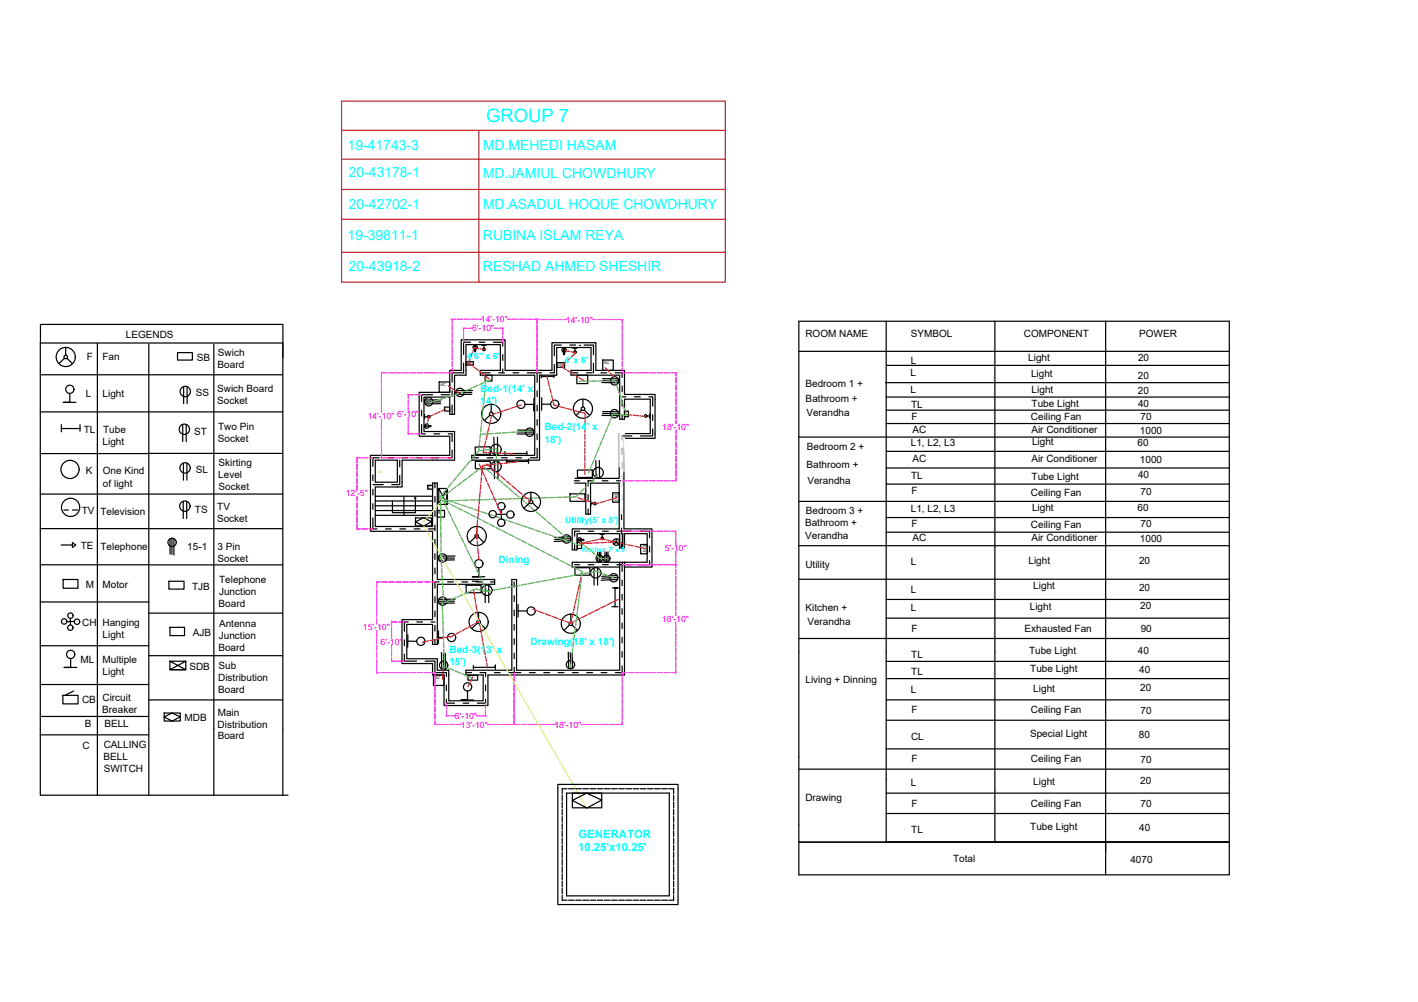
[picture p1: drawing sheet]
<svg xmlns="http://www.w3.org/2000/svg" width="297mm" height="210mm" viewBox="0 0 297 210" stroke-linecap="round" stroke-linejoin="round" font-family="sans-serif">
<!-- layer: dot -->
<g fill="none" stroke="#000" stroke-width=".25">
<path d="M97.1 76v2.1h-2.4v1.9M98.6 71.7h-1.5v2.5M100.4 71.7h1.2M100.6 78.1h2.1M103.4 71.7h1.9v.8M104.5 78.1h1.2M105.3 74.3v1.2M105.3 77.3v.8M107.5 78.1h1.2M110.5 78.1h2.9M112.5 78.1v2M116.1 76.3v1.8h-.9"/>
<path d="M117.6 72.3h-1.5v2.2M119.4 72.3h1.2M119.6 78.1h1.5M122.4 72.3h1.9v2M122.9 78.1h1.2M124.3 76.1v2M125.9 78.1h1.2M128.9 78.1h1.4v1M78.1 99.5v1.2M79.5 95.9h-1.4v1.8M81.3 95.9h1.2M83.7 99.6v1.9h-1.6"/>
<path d="M83.7 96.4v1.4M84.3 95.9h1.2M87.3 95.9h1.2M88.3 88.9v2h.8M88.3 85.9v1.2M90.3 95.9h1.7M90.6 82.7h-2.3v1.4M90.9 90.9h1.2M92.4 82.7h1.8M93.9 90.9h.8v1.6M94.7 81.8v1.2M94.7 84.8v2"/>
<path d="M94.7 94.3v1.6h-.9M98.8 95.9h1.5M102.1 95.9h1.2M105.1 95.9h1.2M108.1 95.9h1.2M112.5 81.9v1.2M112.5 84.9v1.2M112.5 87.9v1.2M112.5 90.9v1.2M112.5 93.9v2h-1.4M130.3 80.9v1.2M130.3 83.9v1.2"/>
<path d="M130.3 86.9v.9M130.3 91.3h2.1M130.3 83.1h.8M132.9 83.1h1.2M135.9 83.1h.8v2M136.7 89.9v1.4h-2.5M136.7 86.9v1.2M78.1 108.5v2.3h.9M78.1 101.5h2.2M78.1 102.5v1.2M78.1 105.5v1.2M80.8 110.8h1.2"/>
<path d="M83.8 110.8h1.2M84.2 101v1h-1M86.8 110.8h1.2M89.8 110.8h1.3M91.1 101.2v1M91.1 104v1.2M91.1 107v1.2M91.1 110v1.2M91.1 113v1.2M91.1 116v1.2M91.1 119v1.2M119.9 117.8h1"/>
<path d="M120.3 100.7h1M120.4 118.3h1M120.4 114.1v1.1M121.4 111.3h-1v1M123.2 103.6v1.2M123.2 106.6v1.1M123.2 118.3h1.2M123.2 111.3h1.2M124.4 100.7h-1.2v1.1M126.1 100.7h1.2M126.2 118.3h1.2M126.2 111.3h1.2"/>
<path d="M129.2 100.7h1M129.2 118.3h2.8M129.2 111.3h3.1M130.2 107.7v1.1M130.2 110.6v1.2M130.2 113.6v1.2M130.3 118.3v1.4M130.4 111.8v3M130.4 117.8v.5M134.1 111.3h2v1.3M136.1 117.4v.9h-2.3M136.1 114.4v1.2"/>
<path d="M84.7 137v1.5h2.6M84.7 134.1v1.1M85.5 130.3h-.8v2M87.3 130.3h1.2M89.1 138.5h2v2.4h2.4v.8M90.3 130.3h.8M91.1 121.9h.9M91.1 122v1.2M91.1 125v1.2M91.1 128v1.2M91.1 131v1.2M91.1 134v1"/>
<path d="M93.8 121.9h1.2M96.8 121.9h1.2M99.8 121.9h1.2M102.8 121.9h.8M107.2 121.4v1M107.7 121.9v1.1M107.7 124.8v1.2M107.7 127.8v1.2M107.7 130.8v1.2M107.7 133.8v1.2M107.7 136.8v1.2M107.7 139.8v1.1"/>
<path d="M130.3 139.5v1.4h-1.4M130.3 121.5v1.2M130.3 124.5v1.2M130.3 127.5v1.2M130.3 130.5v1.2M130.3 133.5v1.2M130.3 136.5v1.2M93.5 146.5v.8h1.7M93.5 143.5v1.2M97 147.3h1.2M97.6 140.9h1.2M100.6 140.9h1.2"/>
<path d="M101.7 146.5v.8h-1.7M101.7 140.9v.8M101.7 143.5v1.2M103.6 140.9h1.2M106.6 140.9h2.5M110.9 140.9h1.2M113.9 140.9h1.2M116.9 140.9h1.2M119.9 140.9h1.2M122.9 140.9h1.2M125.9 140.9h1.2"/>
</g>
<!-- layer: 0 -->
<g fill="none" stroke="#000" stroke-width=".25">
<path d="M8.4 78.5h50.8M8.5 72v-4h50.8v6.9M13.5 75l-1.2 1.2M13.8 72.8v1.6M14 75l1.2 1.2M20.4 72v94.6M31.2 72.1v94.5M37.2 73.9h3.1v1.5h-3.1zM44.8 72.1v94.5M97.6 75.7h1.6v.8h-1.6zM99.4 72.3v1.4M99.6 72.3v1.4"/>
<path d="M100.9 72.3h.9M101.4 72.3v.6M101.6 78.6h1.5v1.2h-1.5zM113.4 78.6v.6M116.1 78.6v.5M116.1 78.8l-2.7 .1M116.6 76h1.7v.9h-1.7zM118.1 72.9l-.1 1.4M118.3 72.9v1.4M120 72.9h.9M120.4 72.9v.6M120.8 78.6h2.3v1.8h-2.3z"/>
<path d="M121.4 72.4h.1M126.2 79.3l3.3 .1M126.2 79.7l3.4 .1M126.3 75.4h2.2v2.2h-2.2zM167.3 73.6h90.2M185.6 67.3v109.1M185.7 76.5h71.9M208.4 67.3v109.1M231.6 67.3v116M8.4 86.3h50.8M14.6 82.4v1.9h-1.3h2.6M38.3 88.9v3.6"/>
<path d="M38.4 97v3.6M38.5 81v3.6M39 88.9v3.6M39.2 97v3.6M39.2 81v3.6M59.2 95h-50.8M78.6 96.4h4.6v4.6h-4.6zM88.9 89.4h1.4M88.9 89.2h1.4M88.9 87.3h.6M88.9 86.8v1M92 80h2.2v2.2h-2.2z"/>
<path d="M92.3 84.6h-3.3M92.3 84.2h-3.4M92.4 83.8h-3.4M93.1 85.3h1.1v.8h-1.1zM98.8 82.6h-3.2M98.8 82.2h-3.3M99 81.8h-3.4M99.5 93.6h3.2v1.6h-3.1zM99.6 96.7h3.1v1.5h-3.1zM102.6 87l-1.1 1.1M102.9 84.7v1.6M103.2 87l1.1 1.1"/>
<path d="M103.5 91.6v3.6M103.6 96.7v3.6M104.2 91.6l.1 3.6M104.3 96.7v3.6M105.8 94.6v.8M105.8 95h4.6M106.1 96.3v.8M106.1 96.7h4.6v-.5v.9M108.3 90.9h3.4M108.5 90.5h3.3M108.5 90.1h3.2M110.4 94.5v.9"/>
<path d="M111.9 83.4v2.7v-1.4h-1.9M113.5 84.7h1.8M113.5 83.3l-.1 2.6M121 98.5l3.1-.1v1.6h-3.1zM121.8 85.9l-1.1 1.1M122.1 83.6v1.6M122.4 85.9l1.1 1.1M124.8 96.5l.1 3.5M125.5 96.5l.1 3.5M126.1 80.1l3.4 .1M126.1 87l3.4 .1M126.2 86.2h3.3"/>
<path d="M126.2 86.6h3.4M129.7 90.8v9.4h-9.4M130.2 99.9v1.9M130.2 96.9v1.2M130.3 93.9v1.2M130.3 91.3v.8M130.8 90.8h5.4v-7.2h-5.4v4.2h-1v-9.2h-10.2v-1h4.2v-4.8h-7.2v5.8h-3.6v17.8h-14.2v-1h13.2v-16.8h-11.4v-1h4.2v-5.4h-7.2v6.4h-2.4v8.2h-1v-3.6h-5.4v7.2h6.4v6h-11v4.6M130.8 86.1h.8v1.2h-.8zM135.5 87.1l.6 .1M136.1 86.7v.9M167.2 91.6h90.2M185.5 80.2h71.9"/>
<path d="M185.6 83.2h71.9M185.6 94.6h71.9M185.6 85.9h71.9M185.6 88.7h71.9M185.6 98h71.9M8.4 103.5h50.8M8.4 110.7h50.8M8.4 118.3h22.8M12.8 114.2h2.4v.5l.7-.5-.7-.5v.5M13.4 106.8h.9M15.2 106.8h1.1M31.2 118.3h28"/>
<path d="M35.6 112.9v3.2M36 112.8v3.3M36.4 112.8v3.5M38.4 105v3.6M39.1 105v3.6M78.6 104h12M78.6 104.9h12M78.6 106h12M78.6 106.9h12M78.6 108h12M83.2 102h-4.6v8.3h12v-9.1h1v20.2h12v1h-12v12.6h-1v-4.2h-5.4v7.2h6.4v2.4h2.4v6.4h7.2v-5.4h-3.6v-1h9.6v-18M84.6 104v4"/>
<path d="M87 109.3l1.7-.8 1.7 .8-1.7 .9-1.7-.9M87 104.2l.1 .2h-.2zM87 104.2v3.2h-4.8v-2.5M87 108.5h3.4v1.7h-3.4zM89.6 101.7h1v.8h-1zM91.6 106.9h1.5v1.4h-1.5zM91.9 102.3l1.8 3.4v-3.4l-1.8 3.4v-3.4h1.8v3.4h-1.8M95.2 117.3h-3.3M95.2 116.9h-3.4M95.3 116.5h-3.4M99.5 112.5l-1.1 1.2M99.9 110.3v1.6"/>
<path d="M100.2 112.5l1.1 1.1M100.3 118.9v1.9h-1.3h2.6M105 106.8v2M106.1 107.7l-2.1 .1M110.9 105.4l-1.2 1.1M111.2 103.1v1.7M111.5 105.3l1.2 1.2M119.4 103.5h3.1v1.5h-3.1zM119.4 112.4l-3.2 .2M119.5 113.3l-3.4 .1M119.6 112.8l-3.4 .2M119.9 117.8v1h9.9"/>
<path d="M120.3 101.2h2.4v6.5h1v-6.5h6v9.6M120.4 118.9h3.2v1.6h-3.2zM121 113.2h1.3M121 113.6h.9v1.3h-.9zM122.3 113h-1.3M123.8 105v1M123.8 105.5h.6M124.4 119v3.6M125.2 119v3.6M125.2 115.6v2M125.6 115.7v2M125.9 115.6v2"/>
<path d="M126.1 111.9v.6M126.6 111.9h-.9M126.7 115.6v2M127.1 115.7v2M127.4 115.6v2M128.3 103.2h1.4v2h-1.4zM129 113.6l-.4 .4M129.1 112.9v.5M129.2 113.6l.4 .4M129.8 110.8h-9.9v4.4h1v-3.4h8.9v3h1v-3h4.8v6h-14.7M129.8 117.8v22.6h-21.6v-19h-1M129.8 111.8v3"/>
<path d="M130.2 103.6v1.2M130.2 106.6v1.1M130.7 110.8l.1-19h6.4v-9.2h-6.4v-5h-6v-5.8h-9.2v5.8h-9.8v-6.4h-9.2v6.4h-2.4v4.6h-6.4v9.2h6.4v4h-16.6v15.9h13v18.5h-6.4v9.2h6.4v2.4h2.4v6.4h9.2v-6.4h28.6v-23.6M130.8 110.8h5.8v8h-5.8M130.8 111.8v2.1M134.2 114.1h1.4v1.9h-1.4zM167.3 105h90.2M167.3 114.3h90.2M185.6 108.4h71.9M185.6 101.4h71.9M185.6 111.5h71.9M8.4 126.1h22.8"/>
<path d="M8.4 135.3h22.8M13.2 121.4h3.1v1.8h-3.1zM14.7 129.6v1.3M14.8 137.9v1.9h-1.4h2.7M15.6 130.2h-1.6M31.2 128.4h28M31.2 137.4h28M35.4 121.8h3.2v1.6h-3.2zM35.6 138.5v1.8h3.3v-1.8h-3.3l3.3 1.8h-3.3l3.3-1.8M35.6 131.4h3.1v1.8h-3.1zM85.4 134.3h1.9M85.4 133v2.6"/>
<path d="M91.8 133.5h1.9M91.9 132.2l-.1 2.6M92.5 136.7v3.4M92.9 136.9l.1 3.3M93.3 136.9l.1 3.2M95.2 126.3l-3.3 .1M95.2 125.9l-3.4 .1M95.3 125.5l-3.4 .1M97.6 122.6h3.2v1.6h-3.2zM99 121.8h1.3M99.2 139.4v.8M99.2 139.8h4.6v-.5v.9"/>
<path d="M100 130.5l-1.2 1.2M100.3 128.3v1.6M100.5 130.6l1.2 1.1M101.6 122.7v3.5M102.4 122.7v3.5M108.5 128h1.9M108.5 126.6v2.7M119 136.6l.1 3.4M119.3 130.9l-1.2 1.2M119.5 136.8v3.3M119.6 128.7v1.6M119.8 130.9l1.2 1.2"/>
<path d="M119.9 136.7v3.3M128.2 127.1h1.3M128.3 123.2h1.2h-.7v3.9M129.3 120.6l-3.3 .1M129.3 121.4l-3.4 .2M129.4 121l-3.3 .1M167.3 121.3h90.2M167.3 133.8h90.2M185.6 129.5h71.9M185.6 125.6h71.9M185.6 138.5h71.9M8.4 143.4h22.8"/>
<path d="M8.4 150.1h22.8M8.4 153.9h22.8M13.2 145.7h3.1v1.8h-3.1zM15.4 144.8l-1.8 .9M31.2 146.6h28M34.4 150.2l1.6-.8 1.8 .8-1.7 .9-1.7-.9M34.4 149.4h3.4v1.6h-3.4zM90.8 141.4h2.2v2.2h-2.2zM97.9 144.8v1.8h-1.3h2.6M98 141.5h2.1v1h-2.1zM185.6 142.2h71.9M185.6 146.6h71.9"/>
<path d="M185.6 150.9h71.9M185.6 156.9h71.9M59.2 166.6v-94.7h-50.8v94.7h51.9M116.9 164.3h25.1v25.2h-25.1zM117.8 166.6v1.2M117.8 168.1v1.2M117.8 169.6v1.2M117.8 171.1v1.2M117.8 172.6v1.2M117.8 174.1v1.2M117.8 175.6v1.2M117.8 177.1v1.2"/>
<path d="M117.8 178.6v1.2M118.7 166.1h21.5v21.6h-21.5zM118.8 165.2h-1v1.1M119.1 165.2h1.2M119.9 167.7l3-1.5 3.2 1.4-3.1 1.7-3.1-1.6M119.9 166.2h6.2v3h-6.2zM120.6 165.2h1.2M122.1 165.2h1.2M123.6 165.2h1.2M125.1 165.2h1.2M126.6 165.2h1.2M128.1 165.2h1.2"/>
<path d="M129.6 165.2h1.2M131.1 165.2h1.2M132.6 165.2h1.2M134.1 165.2h1.2M135.6 165.2h1.2M137.1 165.2h1.2M138.6 165.2h1.2M140.1 165.2h1v1.1M141.1 166.6v1.2M141.1 168.1v1.2M141.1 169.6v1.2M141.1 171.1v1.2"/>
<path d="M141.1 172.6v1.2M141.1 174.1v1.2M141.1 175.6v1.2M141.1 177.1v1.2M141.1 178.6v1.2M167.3 161.1h90.2M185.6 176.4h71.9h-90.2v6.9h90.2v-6.9M185.6 176.4h-18.3v-109.1h90.2v109.2M185.6 166.2h71.9M185.6 170.4h71.9M117.8 187.6v1h1M117.8 180.1v1.2"/>
<path d="M117.8 181.6v1.2M117.8 183.1v1.2M117.8 184.6v1.2M117.8 186.1v1.2M119.1 188.6h1.2M120.6 188.6h1.2M122.1 188.6h1.2M123.6 188.6h1.2M125.1 188.6h1.2M126.6 188.6h1.2M128.1 188.6h1.2M129.6 188.6h1.2"/>
<path d="M131.1 188.6h1.2M132.6 188.6h1.2M134.1 188.6h1.2M135.6 188.6h1.2M137.1 188.6h1.2M138.6 188.6h1.2M141.1 187.6v1h-1M141.1 180.1v1.2M141.1 181.6v1.2M141.1 183.1v1.2M141.1 184.6v1.2M141.1 186.1v1.2"/>
<circle cx="13.8" cy="74.8" r="2.01"/>
<circle cx="13.8" cy="74.8" r=".38"/>
<circle cx="99.5" cy="72.8" r=".45"/>
<circle cx="101.4" cy="73.2" r=".27"/>
<circle cx="118.2" cy="73.4" r=".45"/>
<circle cx="120.5" cy="73.8" r=".27"/>
<circle cx="128.7" cy="79.8" r=".87"/>
<circle cx="14.6" cy="81.6" r=".86"/>
<circle cx="14.7" cy="98.3" r="1.91"/>
<circle cx="38.6" cy="89.9" r="1.08"/>
<circle cx="38.8" cy="98" r="1.08"/>
<circle cx="38.8" cy="82" r="1.08"/>
<circle cx="89.4" cy="89.3" r=".45"/>
<circle cx="89.8" cy="84.2" r=".87"/>
<circle cx="89.8" cy="87.3" r=".27"/>
<circle cx="96.3" cy="82.2" r=".87"/>
<circle cx="102.9" cy="86.7" r="2.01"/>
<circle cx="102.9" cy="86.7" r=".38"/>
<circle cx="103.9" cy="94.2" r="1.08"/>
<circle cx="103.9" cy="97.7" r="1.08"/>
<circle cx="109.1" cy="84.7" r=".86"/>
<circle cx="111" cy="90.5" r=".87"/>
<circle cx="116.2" cy="84.7" r=".86"/>
<circle cx="122.1" cy="85.6" r="2.01"/>
<circle cx="122.1" cy="85.6" r=".38"/>
<circle cx="125.3" cy="99" r="1.08"/>
<circle cx="128.7" cy="86.7" r=".87"/>
<circle cx="135.2" cy="87.1" r=".27"/>
<circle cx="14.8" cy="106.3" r="1.91"/>
<circle cx="36" cy="113.6" r=".87"/>
<circle cx="38.7" cy="106" r="1.08"/>
<circle cx="92.7" cy="116.9" r=".87"/>
<circle cx="99.9" cy="112.3" r="2.01"/>
<circle cx="99.9" cy="112.3" r=".38"/>
<circle cx="100.3" cy="118.1" r=".86"/>
<circle cx="103.2" cy="107.7" r=".77"/>
<circle cx="105" cy="109.5" r=".77"/>
<circle cx="105" cy="106" r=".77"/>
<circle cx="106.9" cy="107.8" r=".77"/>
<circle cx="111.2" cy="105.1" r="2.01"/>
<circle cx="111.2" cy="105.1" r=".38"/>
<circle cx="118.7" cy="112.9" r=".87"/>
<circle cx="121.4" cy="113.1" r=".45"/>
<circle cx="124.6" cy="105.5" r=".27"/>
<circle cx="124.8" cy="120" r="1.08"/>
<circle cx="125.6" cy="117" r=".71"/>
<circle cx="126.2" cy="112.8" r=".27"/>
<circle cx="127.1" cy="117" r=".71"/>
<circle cx="129.1" cy="113.6" r=".68"/>
<circle cx="129.1" cy="113.6" r=".13"/>
<circle cx="13.4" cy="130.2" r=".57"/>
<circle cx="14.7" cy="131.5" r=".57"/>
<circle cx="14.8" cy="129" r=".57"/>
<circle cx="14.8" cy="137.1" r=".86"/>
<circle cx="16.1" cy="130.2" r=".57"/>
<circle cx="88.2" cy="134.3" r=".86"/>
<circle cx="92.7" cy="125.9" r=".87"/>
<circle cx="92.9" cy="139.3" r=".87"/>
<circle cx="94.6" cy="133.5" r=".86"/>
<circle cx="100.3" cy="130.3" r="2.01"/>
<circle cx="100.3" cy="130.3" r=".38"/>
<circle cx="102" cy="123.7" r="1.08"/>
<circle cx="111.3" cy="128" r=".86"/>
<circle cx="119.5" cy="139.2" r=".87"/>
<circle cx="119.6" cy="130.7" r="2.01"/>
<circle cx="119.6" cy="130.7" r=".38"/>
<circle cx="128.6" cy="121" r=".87"/>
<circle cx="97.9" cy="143.9" r=".86"/>
</g>
<g fill="none" stroke="#cd2027" stroke-width=".25">
<path d="M71.6 33.3h80.3M71.6 39.7h80.3M71.6 21.2v6.1M71.6 21.2h80.3v31.6h-80.3v-25.5h80.3M100.3 27.3v31.8M71.6 52.8v6.3h80.3v-6.3M71.6 45.9h80.3M98.4 75.3l-.2 .7 .8 .7M99 73.9l-.5 1.1M99.2 76.8l1 .8M100.2 73l-.9-.2-.2 .8M100.4 77.8l1 .7"/>
<path d="M100.5 73.1l.9 .1M101.6 78.7l.9 .7M114.6 78.8l.1 .7M114.8 79.8l.3 1.2M118.3 73.4l1 .2M118.4 76l-.8 .8 .9 .6M118.8 77.6l1 .6M119.5 74.9l-.9 .8M119.6 73.7l1 .2-.9 .8M120.1 78.4l1 .6M121.3 79.1l1 .6M89.6 88.5l-.1 .9"/>
<path d="M90.8 86.9l-1 .4-.2 .9M92.1 86.3l-1.1 .5M93.4 85.7l-1 .5M93.9 80.9l1.1 .7M95.2 81.7l1.1 .7M101.4 93.9l-.2 .8 .7 .1M101.7 92.5l-.2 1.1M102.1 91l-.3 1.2M102.2 94.8l1.2 .1M102.3 97.4l-1.2 .1M102.4 89.5l-.3 1.2M102.8 88.1l-.3 1.1"/>
<path d="M103 87l-.2 .8M103.7 94.9h1.2M103.8 97.2l-1.2 .2M103.9 86.6l-.7 .3M105.2 95h1.2M105.3 86.1l-1.1 .4M105.3 97.1l-1.2 .1M106.7 95l.7 .1M106.7 85.6l-1.1 .4M106.8 96.9l-1.2 .1M108.1 85.2l-1.1 .3M108.4 96.7l-1.3 .2"/>
<path d="M109.2 84.8l-.8 .3M115.2 81.3l.3 1.1M115.5 82.7l.3 1.2M115.9 84.2l.2 .7 .9 .2M117.2 85.2l1.2 .3M118.7 85.6l1.2 .3M120.1 86l1.2 .3M121.6 86.3l.9 .3M122.5 98.4v1M122.5 95.4v1.2M122.5 96.9v1.2M122.5 92.4v1.2"/>
<path d="M122.5 93.9v1.2M122.5 89.4v1.2M122.5 90.9v1.2M122.6 86.6v1M122.6 87.9v1.2M131.2 86.8l1.1 .2M132.6 87l1.2 .1M134.1 87.1l1.1 .1M121.1 104.3l1 .3M122 119.8l-.2 .8M122.2 113.7l-.7 .2M122.4 104.7l1.1 .4"/>
<path d="M123.7 113.4l-1.2 .3M123.8 105.2l1 .3M125.1 113.1l-1.1 .2M125.4 105.4l-.6 .2M126.2 112.8l-.8 .2M126.2 112.9l.6 .2M126.8 105l-1.1 .3M127.1 113.1l1.2 .3M128.3 104.5l-1.2 .4M128.6 113.4l1.1 .3M129.2 104.3l-.6 .2M130 113.8l1.2 .2"/>
<path d="M131.5 114.1l1.2 .3M133 114.4l1.1 .3M134.4 114.7l.7 .2M89.8 134.3l-1.3 .2M91.2 134l-1.1 .2M92.7 133.7l-1.2 .2M92.9 139.4l-.1 1.3M94.3 133.3l-1.3 .3M95.3 133l-1 .5M96.6 132.2l-1.1 .6M97.9 131.5l-1.1 .6M99.2 130.8l-1 .6"/>
<path d="M99.2 123.7l.2 1M99.4 125l.2 1.2M99.7 126.5l.2 1.2M99.9 128l.2 1.2M100.1 129.5l.2 1M100.4 130.2l-.9 .5M100.4 130.3l.2 1M100.6 131.6l.2 1.2M100.9 133l.2 1.2M101.2 134.5l.2 1.2M101.4 136l.2 1.2M101.7 137.5l.2 1.2"/>
<path d="M102 139l.1 .9M111.6 127.6l.9 .4M112.8 128.1l1.1 .4M114.2 128.6l1.1 .4M115.6 129.1l1.2 .4M117 129.6l1.2 .4M118.4 130.1l.9 .4M119.7 129.7l-.2 .9M120.1 128.2l-.3 1.2M120.2 130.2l-1 .5M120.4 126.8l-.3 1.2M120.7 125.3l-.2 1.2"/>
<path d="M121.1 123.8l-.3 1.2M121.4 122.4l-.3 1.2M121.5 129.5l-1 .6M121.7 120.9l-.2 1.2M122.9 128.9l-1.1 .5M124.2 128.2l-1 .5M125.6 127.5l-1.1 .6M126.9 126.8l-1.1 .6M128.3 126.2l-1.1 .5M129.5 125.5l-1 .5M92.8 141l-.1 1.3M98.5 143l-.5 .9"/>
<path d="M99 141.8l-.4 .9"/>
</g>
<g fill="none" stroke="#58ba48" stroke-width=".25">
<path d="M101.8 79.4v.6M102.7 79.5l-.9 .5M121.9 79.9h-.6M123.5 79.9h-1.2M125 79.8l-1.3 .1M126.4 79.8h-1.1M127.9 79.8h-1.1M128.2 79.8h.7l.2 .6M90.9 84l-1 .3M92.3 83.6l-1.1 .4M93.8 83.2l-1.2 .3M95.2 82.8l-1.1 .3"/>
<path d="M95.6 100l-.7 .9M96.6 98.8l-.8 .9M97.4 82l-1.9 .7M97.6 97.7l-.8 .9M98.5 96.5l-.7 .9M98.8 81.3l-1.1 .5M99.1 99.3l-1 .7M99.5 95.4l-.8 .9M100.1 80.7l-1.1 .5M100.3 98.4l-1 .7M100.3 93.8v.6l-.6 .7M100.5 98.2l.7-.5 .7 .5"/>
<path d="M100.5 92.3l-.1 1.2M100.7 90.8l-.2 1.2M100.8 89.3l-.1 1.2M101 87.8l-.2 1.2M101.1 86.3l-.1 1.2M101.3 84.8l-.2 1.2M101.3 94.3l-1 .1M101.4 83.3l-.1 1.2M101.5 80.1l-1.1 .5M101.6 81.8l-.2 1.2M101.7 80.3l-.1 1.2M101.9 90.9l-1.2 .1"/>
<path d="M102.1 98.4l.9 .8M102.8 94.1l-1.2 .2M103.1 94.1l1-.1v.8M103.2 99.4l.9 .8M103.4 90.8l-1.2 .1M103.8 98l-.1 .8M103.9 96.5l-.1 1.2M104 95.1l-.1 1.1M104.9 90.7l-1.2 .1M106.4 90.6l-1.2 .1M107.9 90.5l-1.2 .1M109.4 90.4l-1.2 .1"/>
<path d="M111 90.3l-1.3 .1M123.8 97.9l-.5 1.1M124.4 96.5l-.5 1.1M124.9 95.1l-.4 1.1M125.3 99.5l-.6 .6M125.5 93.7l-.5 1.1M126.1 92.3l-.5 1.1M126.7 90.9l-.5 1.1M127.2 89.5l-.4 1.1M127.8 88.2l-.4 1.1M129.2 80.7l.3 1.1M129.6 82.1l.4 1.2"/>
<path d="M129.7 86.9l-1.3-.2-.5 1.2M130.1 83.5l.4 1.2M130.6 85l.4 1.1M131.1 86.4l.2 .7-1.3-.2M92.3 104.5l.7 .4M92.3 105.3v1.3M92.3 106.9v1.2M92.3 108.4v1.2M92.3 109.9v1.2M92.3 111.4v1.2M92.4 112.9v1.2M92.4 115.9v1.2"/>
<path d="M92.4 114.4v1.2M92.4 116.5v.7M92.4 117.5l.1 1.2M92.5 119l.1 1.2M92.8 103.4l-.6 .7M92.9 104.9l.3 .6M93.1 103.8l-.7 .5 1 .4M93.2 105l1.1 .6M93.3 105.8l.5 1M93.6 104.9l-1.2 .1M93.7 104.7l1.1 .4M93.7 102.3l-.7 .9"/>
<path d="M93.9 107.1l.6 1.1M94.3 102.9l-1 .7M94.6 105.7l1 .6M94.6 108.5l.5 1M94.7 101.1l-.8 .9M95.1 105.2l1.1 .4M95.1 104.9h-1.2M95.3 109.8l.5 1.1M95.5 102l-1 .7M95.9 111.1l.5 1.1M95.9 106.4l1.1 .6M96.5 105.7l1.1 .4"/>
<path d="M96.6 112.5l.5 1.1M96.6 104.8l-1.2 .1M96.7 101.1l-1 .7M97.2 113.8l.5 1.1M97.2 107.1l1.1 .5M97.9 115.2l.5 1.1M97.9 100.2l-1 .7M97.9 106.2l1.2 .4M98.1 104.8h-1.2M98.5 116.6l.5 1M98.6 107.8l1 .5M99.2 117.9l.5 1.1"/>
<path d="M99.3 106.7l1.2 .4M99.6 104.7l-1.2 .1M99.8 119.3l.5 1M99.9 108.5l1.1 .5M100.8 107.2l1.1 .4M101.1 104.7h-1.2M101.2 109.1l1.1 .6M102.2 107.7l1.1 .3M102.6 109.8l1 .6M102.6 104.6l-1.2 .1M103.6 108.1l1.1 .4M103.9 110.5l1.1 .6"/>
<path d="M104.1 104.6h-1.2M104.4 100.4l.9 .8M105 108.6l1.2 .4M105.3 111.2l1 .5M105.5 101.4l.9 .7M105.6 104.5l-1.2 .1M106.4 109.1l1.2 .4M106.6 111.9l1.1 .5M106.6 102.3l.9 .8M107.1 104.5h-1.2M107.8 103.3l.9 .8M107.9 109.6l1.1 .4"/>
<path d="M107.9 112.6l1.1 .5M108.6 104.5h-1.2M108.9 104.3l.9 .8M109.3 113.2l1 .6M109.3 110.1l1.1 .4M110.1 105.3l.9 .8M110.1 104.4h-1.2M110.6 113.9l1.1 .6M110.7 110.6l1.1 .3M111.2 106.2l.9 .8M111.6 104.4h-1.2M111.9 114.6l1.1 .6"/>
<path d="M112.1 111l1.2 .4M112.3 107.2l.9 .8M113.1 104.3h-1.2M113.3 115.3l1 .5M113.5 108.2l.9 .8M113.5 111.5l1.2 .4M114.6 109.2l.9 .8M114.6 116l1.1 .5M114.6 104.3h-1.2M115 112l1.1 .4M115.7 110.2l.9 .7M115.9 116.7l1.1 .5"/>
<path d="M116.1 104.2h-1.2M116.4 112.5l1.1 .4M116.9 111.1l.9 .8M117.3 117.3l1 .6M117.6 104.2h-1.2M117.8 113l1.1 .4M118 112.1l.7 .6M118.6 118l1.1 .6M119.1 104.1l-1.2 .1M119.2 113.5l1.2 .3M119.9 118.7l1.1 .6M120.6 113.9l1 .4"/>
<path d="M121.3 103.5l-.7 .6h-1.2M121.3 119.4l.7 .4-.1 .9M121.3 113.4l.9 .7M122.3 102.4l-.8 .8M122.5 114.3l.9 .8M123.4 101.3l-.8 .9M123.6 115.3l1 .7M123.7 119.9l-1.2 .2M124.5 100.3l-.9 .8M124.8 116.2l.9 .8h.7M124.9 119.7l-1 .1M125 119.7l.9 .3"/>
<path d="M126.7 117h.7M92.6 120.5l.1 1.2M92.6 126.1v.6M92.7 127v1.2M92.7 122v1.2M92.7 128.5v1.2M92.8 130v1.2M92.8 123.5v1.2M92.8 131.5l.1 1.2M92.9 125v.7M92.9 133v1.2M92.9 134.5v1.2"/>
<path d="M93 136v1.2M93 137.5l.1 1.2M93.1 139v.6l.6 .3M94 140l1.1 .4M94.2 125.8l-1 .4M95.6 125.2l-1.1 .4M96.9 124.5l-1.1 .5M98.3 123.9l-1.1 .5M100.5 120.6l.5 1.1M100.8 123.6l-1.2-.2-1 .4M101.1 122l.5 1M101.1 123.7l1.3 .3"/>
<path d="M101.8 123.3l.3 .6 .9-.2M104.5 123.4l-1.2 .2M105.9 123.2l-1.1 .2M107.4 122.9l-1.2 .2M108.9 122.6l-1.2 .2M110.4 122.3l-1.2 .3M111.8 122.1l-1.1 .2M113.3 121.8l-1.2 .2M114.8 121.5l-1.2 .2M116.3 121.3l-1.2 .2M117.7 121l-1.1 .2M119.2 120.7l-1.2 .2"/>
<path d="M119.6 138.8l-.1 .9M119.8 137.3l-.2 1.2M120 135.8l-.2 1.2M120.1 134.4l-.1 1.1M120.3 132.9l-.1 1.2M120.5 131.4l-.1 1.2M120.7 120.4l-1.2 .3M120.7 129.9l-.1 1.2M120.9 128.4l-.1 1.2M121.1 126.9l-.2 1.2M121.3 125.4l-.2 1.2M121.5 123.9l-.2 1.2"/>
<path d="M121.6 122.5l-.1 1.1M121.8 121l-.1 1.1M122.2 120.2l-1.2 .2M126.2 120.1l1.1 .5M127.6 120.7l1 .3M95.4 140.6l1.1 .4M96.7 141.1l1.2 .5M98.1 141.7l.6 .3"/>
</g>
<g fill="none" stroke="#f1eb1f" stroke-width=".25">
<path d="M88.8 110.2l.4 .8M89.1 108.8l-.6 .7M89.4 111.2l.6 1.1M90.1 107.7l-.8 .9M90.1 112.5l.6 1.1M90.9 113.8l.6 1.1M91.1 106.6l-.8 .9M91.6 115.2l.6 1M92.1 105.4l-.8 .9M92.4 116.4l.6 1.1M92.9 104.5l-.6 .7M93.1 117.7l.6 1.1"/>
<path d="M93.9 119l.6 1.1M94.6 120.3l.6 1.1M95.4 121.6l.6 1.1M96.1 122.9l.6 1.1M96.9 124.2l.6 1.1M97.6 125.5l.6 1.1M98.4 126.8l.6 1.1M99.1 128.1l.6 1.1M99.9 129.4l.6 1.1M100.6 130.7l.6 1.1M101.4 132l.6 1.1M102.1 133.3l.6 1.1"/>
<path d="M102.9 134.6l.6 1.1M103.6 135.9l.6 1.1M104.4 137.2l.6 1.1M105.1 138.5l.6 1.1M105.9 139.8l.6 1.1M106.6 141.1l.6 1.1M107.4 142.4l.6 1.1M108.1 143.7l.7 1.1M108.9 145l.6 1.1M109.7 146.3l.5 1.1M110.4 147.6l.6 1.1M111.1 148.9l.6 1.1"/>
<path d="M111.9 150.2l.6 1.1M112.6 151.5l.6 1.1M113.4 152.8l.6 1.1M114.1 154.1l.7 1.1M114.9 155.4l.6 1.1M115.7 156.7l.6 1M116.4 158l.6 1M117.2 159.3l.6 1.1M117.9 160.6l.6 1.1M118.7 161.9l.5 1M119.4 163.2l.6 1M120.1 164.5l.7 1"/>
<path d="M120.9 165.8l.6 1M121.7 167.1l.6 1M122.4 168.4l.5 .8"/>
</g>
<g fill="none" stroke="#f0f" stroke-width=".25">
<path d="M79.9 78.1h1.2M79.9 78.1v1M79.9 79.4v1.2M81.4 78.1h1.2M82.9 78.1h1.2M84.4 78.1h1.2M85.9 78.1h1.2M87.4 78.1h1.2M88.9 78.1h1.2M90.4 78.1h1.2M91.9 78.1h1.2M94.7 77.1v1h-1.3"/>
<path d="M94.7 66.9v.9M94.7 68.1v1.2M94.7 69.6v1.2M94.7 71.1v1.2M94.7 72.6v1.2M94.7 74.1v1.2M94.7 75.6v1.2M94.7 66.9h.7M95.7 66.9h1.2M97.1 68.8v1.3M97.1 70.4v1.3M97.1 68.8h.8"/>
<path d="M97.2 66.9h1.2M98.2 68.8h.8M98.7 66.9h1.2M100.2 66.9h.7M103.5 68.8h.7M104.5 68.8h.8v1.3M105.3 70.4v1.3M106.3 66.9h.7M107.3 66.9h1.2M108.8 66.9h1.2M110.3 66.9h1.2M111.8 66.9h.7"/>
<path d="M112.5 66.9v1M112.5 68.1v1.3M112.5 69.6v1.3M112.5 71.1v1.3M112.5 72.6v1.3M112.5 74.1v1.3M112.5 75.6v1.3M112.5 77.1v1M112.5 66.9h.7M113.5 66.9h1.2M115 66.9h1.2M116.5 66.9h1.2"/>
<path d="M118 66.9h.7M124.1 66.9h.7M125.1 66.9h1.2M126.6 66.9h1.2M128.1 66.9h1.2M129.6 66.9h.7v1M130.3 68.2v1.2M130.3 69.7v1.2M130.3 71.2v1.2M130.3 72.7v1.2M130.3 74.2v1.2M130.3 75.7v1.2"/>
<path d="M130.3 77.2v.9h1M131.6 78.1h1.2M133.1 78.1h1.2M134.6 78.1h1.2M136.1 78.1h1.2M137.6 78.1h1.2M139.1 78.1h1.2M140.6 78.1h1M141.6 78.1v.7M141.6 79.1v1.2M74.8 97.2v1.2M74.8 98.7v1.2"/>
<path d="M75.5 95.9h-.7v1M75.8 95.9h1.2M77.3 95.9h.8M79.9 95.9h1.2M79.9 80.9v1.2M79.9 82.4v1.2M79.9 83.9v1.2M79.9 85.4v1.1M79.9 87.8v.9M79.9 89v1.2M79.9 90.5v1.2M79.9 92v1.2"/>
<path d="M79.9 93.5v1.2M79.9 95v.9M81.4 95.9h1.2M82.9 95.9h1.2M84.4 95.9h1.2M85.5 90.9h1.2M85.5 82.7h1.2M85.5 82.7v.8M85.5 83.8v1.2M85.5 85.3v.8M85.5 87.5v.8M85.5 88.6v1.2"/>
<path d="M85.5 90.1v.8M85.9 95.9h1.2M87 90.9h1.3M87 82.7h1.3M87.4 95.9h1.2M88.9 95.9h1.2M90.4 95.9h1.2M91.9 95.9h1.2M93.4 95.9h1.3M141.6 80.6v1.2M141.6 82.1v1.2M141.6 83.6v1.2"/>
<path d="M141.6 85.1v1.2M141.6 86.6v1.2M141.6 88.1v.6M141.6 90.1v.6M141.6 91v1.2M141.6 92.5v1.2M141.6 94v1.2M141.6 95.5v1.2M141.6 97v1.2M141.6 98.5v1.2M74.8 110.8h.7M74.8 100.2v1.2"/>
<path d="M74.8 101.7v1M74.8 104v1M74.8 105.3v1.2M74.8 106.8v1.2M74.8 108.3v1.2M74.8 109.8v1M75.8 110.8h1.2M77.3 110.8h.8M130.2 100.7h1.1M130.3 111.3h1M130.4 118.3h.9M131.6 100.7h1.2"/>
<path d="M131.6 111.3h1.2M131.6 118.3h1.2M133.1 100.7h1.2M133.1 111.3h1.2M133.1 118.3h1.2M134.6 100.7h1.2M134.6 111.3h1.2M134.6 118.3h1.2M136.1 100.7h1.2M136.1 111.3h1.2M136.1 118.3h1.2M137.6 100.7h1.2"/>
<path d="M137.6 111.3h1.2M137.6 118.3h1.2M139.1 100.7h1.2M139.1 111.3h1.2M139.1 118.3h1.2M140.6 100.7h1M140.6 111.3h.9v1.3M140.6 118.3h1M141.5 112.9v1.2M141.5 115.5v1.2M141.5 117l.1 2M141.6 119.3v1.2"/>
<path d="M141.6 100v.7M78.9 121.9h.7M78.9 121.9v1.3M78.9 123.5v1.2M78.9 125v1.2M78.9 126.5v1.2M78.9 128v1.2M78.9 129.5v1.2M78.9 132.1v1.2M78.9 133.6v1.2M78.9 135.1v1.2M78.9 136.6v1.2"/>
<path d="M78.9 138.1v1.2M78.9 139.6v1.3M79.9 121.9h1.2M81.4 121.9h1.2M82 138.5h1.2M82 131.4v1.2M82 132.9v.8M82 135.1v.8M82 136.2v1.2M82 137.7v.8M82.9 121.9h1.2M83.2 130.3h-1.2v.8"/>
<path d="M83.5 138.5h1.2M83.5 130.3h1.2M84.4 121.9h1.2M85.9 121.9h1.2M87.4 121.9h1.2M88.9 121.9h1.2M90.4 121.9h.7M141.6 120.8v1.2M141.6 122.3v1.2M141.6 123.8v1.2M141.6 125.3v1.2M141.6 126.8v1.2"/>
<path d="M141.6 128.3v.6M141.6 130.3v.6M141.6 131.2v1.2M141.6 132.7v1.2M141.6 134.2v1.2M141.6 135.7v1.2M141.6 137.2v1.2M141.6 138.7v1.2M78.9 140.9h.7M79.9 140.9h1.2M81.4 140.9h1.2M82.9 140.9h1.2"/>
<path d="M84.4 140.9h1.2M85.9 140.9h1.2M87.4 140.9h1.2M88.9 140.9h1.2M90.4 140.9h.7M91.1 151v.8h1.2M91.1 140.9v.8M91.1 142v1.2M91.1 143.5v1.2M91.1 145v1.2M91.1 146.5v1.2M91.1 148v1.2"/>
<path d="M91.1 149.5v1.2M92.6 151.8h1.2M93.5 147.3v1.2M93.5 148.8v1.2M93.5 150h.8M94.1 151.8h1.2M94.6 150h.8M95.6 151.8h1.1M99.9 150h.7M100.9 150h.8M101.7 147.3v1.2M101.7 148.8v1.2"/>
<path d="M102.1 151.8h1.1M103.5 151.8h1.3M105 151.8h1.2M106.5 151.8h2.4M107.7 140.9v.8M107.7 142v1.2M107.7 143.5v1.2M107.7 145v1.2M107.7 146.5v1.2M107.7 148v1.2M107.7 149.5v1.2M107.7 151v.8"/>
<path d="M109.2 151.8h1.2M110.7 151.8h1.2M112.2 151.8h1.2M113.7 151.8h1.2M115.2 151.8h1.1M121.7 151.8h1.1M123.2 151.8h1.2M124.6 151.8h1.3M126.1 151.8h1.2M127.7 151.8h1.1M130.3 140.9v.8M130.3 142v1.2"/>
<path d="M130.3 143.5v1.2M130.3 145v1.2M130.3 146.5v1.2M130.3 148v1.2M130.3 149.5v1.2M130.3 151v.8h-1.1M130.3 140.9h1M131.6 140.9h1.2M133.1 140.9h1.2M134.6 140.9h1.2M136.1 140.9h1.2M137.6 140.9h1.2"/>
<path d="M139.1 140.9h1.2M140.6 140.9h1M141.6 140.2v.7"/>
</g>
<path d="M130.2 99.9v1.9M130.2 96.9v1.2M130.3 93.9v1.2M130.3 91.3v.8M130.8 90.8h-1.1v7M130.8 91.8l-.1 7.1M113.3 100.7h1.4M115.7 100.7h1.3M118.2 100.7h1M120.3 100.2h-7.3v1h7.3M130.2 103.6v1.2M130.2 106.6v1.1" fill="none" stroke="#fff" stroke-width=".25"/>
<!-- layer: Layer1 -->
<path d="M12.8 89.8h4M12.9 89v1.5M16.8 89v1.3" fill="none" stroke="#000" stroke-width=".25"/>
<!-- layer: 0 -->
<g fill="none" stroke="#ed1f24" stroke-width=".25">
<path d="M126.8 77l.8 .9M127.8 78.1l.8 .8M100.4 97.2l.4 1M100.8 100l-.1 1.2M101.1 97.5l-.1 .7M101.4 99.6l-.4-1.1-.1 1.2M101.6 99.9l.5 1.1M101.9 97.2l.6 .5M102.7 97.9l.9 .7M103.8 98.8l1 .8M105 99.8l.9 .8M99.9 110.5v2.6"/>
<path d="M100 113.4l.1 1.2M100.1 108.9l-.2 1.2M100.1 114.9l.1 1.2M100.2 107.5l-.1 1.2M100.2 116.4l.1 .8M100.3 106l-.1 1.2M100.5 104.5l-.2 1.2M100.6 103l-.1 1.2M100.7 101.5l-.1 1.2M102.2 101.3l.5 1.1M102.8 102.6l.4 1.1M103.4 104l.5 1.1"/>
<path d="M104 105.4l.5 1.1M104.6 106.7l.4 1M106.1 100.8l.9 .8M107.3 101.8l.9 .7M108.4 102.7l.9 .8M109.5 103.7l1 .8M110.7 104.7l.5 .4M122.5 113.8l-1 .1M124 113.8h-1.2M125.5 113.7l-1.2 .1M127 113.6l-1.2 .1M128.4 113.6h-1.1"/>
</g>
<text font-size="3.9" fill="#0ff" x="101.8" y="25.5">GROUP 7</text>
<g font-size="2.9" fill="#0ff">
<text x="72.8" y="31.4">19-41743-3</text>
<text x="101.2" y="31.4">MD.MEHEDI HASAM</text>
<text x="73.1" y="37.2">20-43178-1</text>
<text x="101.2" y="37.3">MD.JAMIUL CHOWDHURY</text>
<text x="73.1" y="43.7">20-42702-1</text>
<text x="101.2" y="43.8">MD.ASADUL HOQUE CHOWDHURY</text>
<text x="72.8" y="50.2">19-39811-1</text>
<text x="101.2" y="50.3">RUBINA ISLAM REYA</text>
<text x="73.1" y="56.8">20-43918-2</text>
<text x="101.2" y="56.8">RESHAD AHMED SHESHIR</text>
</g>
<g font-size="2.4" fill="#0ff">
<text x="121.1" y="178.3">10.25'x10.25'</text>
<text x="121.2" y="175.5">GENERATOR</text>
</g>
<g font-size="2.1">
<text x="26.4" y="70.8">LEGENDS</text>
<text x="168.7" y="70.7">ROOM NAME</text>
<text x="190.8" y="70.7">SYMBOL</text>
<text x="214.5" y="70.7">COMPONENT</text>
<text x="238.6" y="70.7">POWER</text>
<text x="18.2" y="75.4">F</text>
<text x="21.5" y="75.4">Fan</text>
<text x="41.3" y="75.7">SB</text>
<text x="45.6" y="77.1">Board</text>
<text x="45.6" y="74.6">Swich</text>
<text x="190.8" y="76.2">L</text>
<text x="215.4" y="75.6">Light</text>
<text x="238.4" y="75.7">20</text>
<text x="18" y="83.3">L</text>
<text x="21.5" y="83.2">Light</text>
<text x="41" y="82.9">SS</text>
<text x="45.5" y="82.2">Swich Board</text>
<text x="168.7" y="81">Bedroom 1 +</text>
<text x="190.7" y="78.8">L</text>
<text x="190.7" y="82.4">L</text>
<text x="216" y="79">Light</text>
<text x="216.1" y="82.4">Light</text>
<text x="238.4" y="79.3">20</text>
<text x="238.4" y="82.4">20</text>
<text x="45.5" y="84.7">Socket</text>
<text x="168.8" y="84.2">Bathroom +</text>
<text x="168.9" y="87.1">Verandha</text>
<text x="190.8" y="85.6">TL</text>
<text x="191" y="88">F</text>
<text x="215.9" y="88">Ceiling Fan</text>
<text x="216.1" y="85.3">Tube Light</text>
<text x="238.4" y="85.2">40</text>
<text x="238.9" y="87.9">70</text>
<text x="17.6" y="90.7">TL</text>
<text x="21.5" y="93.3">Light</text>
<text x="21.6" y="90.8">Tube</text>
<text x="40.7" y="91.1">ST</text>
<text x="45.6" y="92.7">Socket</text>
<text x="45.7" y="90.2">Two Pin</text>
<text x="169" y="94.3">Bedroom 2 +</text>
<text x="190.8" y="93.5">L1, L2, L3</text>
<text x="191.1" y="90.8">AC</text>
<text x="216.1" y="90.7">Air Conditioner</text>
<text x="216.2" y="93.2">Light</text>
<text x="238.3" y="93.3">60</text>
<text x="238.8" y="90.9">1000</text>
<text x="18" y="99.4">K</text>
<text x="21.5" y="99.4">One Kind</text>
<text x="21.6" y="101.9">of light</text>
<text x="41" y="99.2">SL</text>
<text x="45.7" y="100.2">Level</text>
<text x="45.8" y="97.7">Skirting</text>
<text x="168.9" y="98">Bathroom +</text>
<text x="169.1" y="101.4">Verandha</text>
<text x="190.8" y="100.4">TL</text>
<text x="191.1" y="96.9">AC</text>
<text x="216.1" y="96.8">Air Conditioner</text>
<text x="216.1" y="100.5">Tube Light</text>
<text x="238.4" y="100.2">40</text>
<text x="238.8" y="96.9">1000</text>
<text x="17.2" y="107.8">TV</text>
<text x="21" y="107.8">Television</text>
<text x="40.8" y="107.5">TS</text>
<text x="45.5" y="106.8">TV</text>
<text x="45.8" y="102.7">Socket</text>
<text x="168.8" y="107.7">Bedroom 3 +</text>
<text x="190.8" y="107.3">L1, L2, L3</text>
<text x="191" y="103.6">F</text>
<text x="215.9" y="104">Ceiling Fan</text>
<text x="216.2" y="107">Light</text>
<text x="238.3" y="107.1">60</text>
<text x="238.9" y="103.6">70</text>
<text x="45.5" y="109.3">Socket</text>
<text x="168.6" y="110.3">Bathroom +</text>
<text x="168.7" y="113">Verandha</text>
<text x="191" y="110.5">F</text>
<text x="191.1" y="113.4">AC</text>
<text x="215.9" y="110.5">Ceiling Fan</text>
<text x="216.1" y="113.4">Air Conditioner</text>
<text x="238.8" y="113.5">1000</text>
<text x="238.9" y="110.5">70</text>
<text x="16.9" y="115.1">TE</text>
<text x="21.1" y="115.3">Telephone</text>
<text x="39.2" y="115.3">15-1</text>
<text x="45.6" y="115.3">3 Pin</text>
<text x="45.6" y="117.8">Socket</text>
<text x="168.7" y="119">Utility</text>
<text x="190.8" y="118.4">L</text>
<text x="215.5" y="118.1">Light</text>
<text x="238.6" y="118.2">20</text>
<text x="18" y="123.2">M</text>
<text x="21.5" y="123.2">Motor</text>
<text x="40.2" y="123.5">TJB</text>
<text x="45.9" y="124.6">Junction</text>
<text x="45.9" y="122.1">Telephone</text>
<text x="190.8" y="124.2">L</text>
<text x="216.5" y="123.5">Light</text>
<text x="238.6" y="123.8">20</text>
<text x="17.2" y="131.2">CH</text>
<text x="21.5" y="131.2">Hanging</text>
<text x="45.8" y="127.1">Board</text>
<text x="45.9" y="131.4">Antenna</text>
<text x="168.7" y="128.1">Kitchen +</text>
<text x="169.1" y="130.9">Verandha</text>
<text x="190.8" y="128">L</text>
<text x="215.7" y="127.8">Light</text>
<text x="238.9" y="127.6">20</text>
<text x="21.5" y="133.7">Light</text>
<text x="40.4" y="133.3">AJB</text>
<text x="45.7" y="136.4">Board</text>
<text x="45.8" y="133.9">Junction</text>
<text x="190.9" y="137.8">TL</text>
<text x="191" y="132.3">F</text>
<text x="214.6" y="132.3">Exhausted Fan</text>
<text x="215.6" y="137">Tube Light</text>
<text x="238.4" y="137">40</text>
<text x="238.9" y="132.4">90</text>
<text x="16.9" y="138.9">ML</text>
<text x="21.5" y="139">Multiple</text>
<text x="21.5" y="141.5">Light</text>
<text x="39.7" y="140.4">SDB</text>
<text x="45.7" y="142.7">Distribution</text>
<text x="45.8" y="140.2">Sub</text>
<text x="168.7" y="143">Living + Dinning</text>
<text x="190.9" y="141.5">TL</text>
<text x="215.8" y="140.8">Tube Light</text>
<text x="238.6" y="141">40</text>
<text x="17.2" y="147.3">CB</text>
<text x="21.4" y="149.4">Breaker</text>
<text x="21.5" y="146.9">Circuit</text>
<text x="45.6" y="149.9">Main</text>
<text x="45.7" y="145.2">Board</text>
<text x="190.8" y="145.1">L</text>
<text x="191" y="149.5">F</text>
<text x="215.9" y="149.4">Ceiling Fan</text>
<text x="216.5" y="145">Light</text>
<text x="238.9" y="144.7">20</text>
<text x="238.9" y="149.5">70</text>
<text x="17.8" y="152.3">B</text>
<text x="21.9" y="152.4">BELL</text>
<text x="38.7" y="151.1">MDB</text>
<text x="45.6" y="152.4">Distribution</text>
<text x="45.6" y="154.9">Board</text>
<text x="190.8" y="155">CL</text>
<text x="215.8" y="154.3">Special Light</text>
<text x="238.6" y="154.6">80</text>
<text x="17.3" y="156.8">C</text>
<text x="21.7" y="159.1">BELL</text>
<text x="21.7" y="156.6">CALLING</text>
<text x="21.7" y="161.7">SWITCH</text>
<text x="191" y="159.7">F</text>
<text x="215.9" y="159.7">Ceiling Fan</text>
<text x="238.9" y="159.7">70</text>
<text x="168.7" y="167.8">Drawing</text>
<text x="190.8" y="164.6">L</text>
<text x="216.5" y="164.5">Light</text>
<text x="238.9" y="164.2">20</text>
<text x="191" y="169">F</text>
<text x="215.8" y="173.8">Tube Light</text>
<text x="215.9" y="169">Ceiling Fan</text>
<text x="238.9" y="169">70</text>
<text x="190.9" y="174.5">TL</text>
<text x="238.6" y="174.1">40</text>
<text x="199.6" y="180.6">Total</text>
<text x="236.8" y="180.7">4070</text>
</g>
<g font-size="2.1" fill="#0ff">
<text x="100.6" y="82">Bed-1(14' x</text>
<text x="100.6" y="84.5">14')</text>
<text x="114.1" y="92.7">18')</text>
<text x="114.1" y="90.2">Bed-2(14' x</text>
<text x="104.4" y="117.9">Dining</text>
<text x="94.2" y="136.8">Bed-3(13' x</text>
<text x="111.1" y="135.2">Drawing(18' x 18')</text>
<text x="94.1" y="139.4">15')</text>
</g>
<g font-size="1.8" fill="#f0f">
<text x="98.9" y="69.4">6'-10&quot;</text>
<text x="100.7" y="67.5">14'-10&quot;</text>
<text x="118.5" y="67.6">14'-10&quot;</text>
<text x="77" y="87.8">14'-10&quot; 6'-10&quot;</text>
<text x="138.7" y="90">18'-10&quot;</text>
<text x="72.4" y="104">12'-5&quot;</text>
<text x="139.2" y="115.4">5'-10&quot;</text>
<text x="138.7" y="130.2">18'-10&quot;</text>
<text x="76" y="132">15'-10&quot;</text>
<text x="79.7" y="135">6'-10&quot;</text>
<text x="95.3" y="150.6">6'-10&quot;</text>
<text x="96.5" y="152.4">13'-10&quot;</text>
<text x="116.1" y="152.4">18'-10&quot;</text>
</g>
<g font-size="1.8" fill="#0ff">
<text x="97.9" y="75.1">4'6'' x 6'</text>
<text x="118.3" y="76">4' x 6'</text>
<text x="118.4" y="109.6">Utility(5' x 8')</text>
</g>
<text font-size="1.4" fill="#0ff" x="121.9" y="115.6">Kitchen 7' x 5'</text>
<g font-size=".8">
<text x="97.8" y="76.4">EF</text>
<text x="116.7" y="76.7">EF2</text>
<text x="126.5" y="76.3">AC</text>
<text x="92.3" y="80.9">AC</text>
<text x="89.7" y="102.4">C</text>
<text x="91.8" y="107.7">B</text>
<text x="128.8" y="103.4" transform="rotate(90 128.8 103.4)">EF3</text>
<text x="134.8" y="114.1" transform="rotate(90 134.8 114.1)">EF4</text>
<text x="91.1" y="142.3">AC</text>
</g>
<text font-size=".7" fill="#f1eb1f" x="79.1" y="99.1">Lift</text>
</svg>
